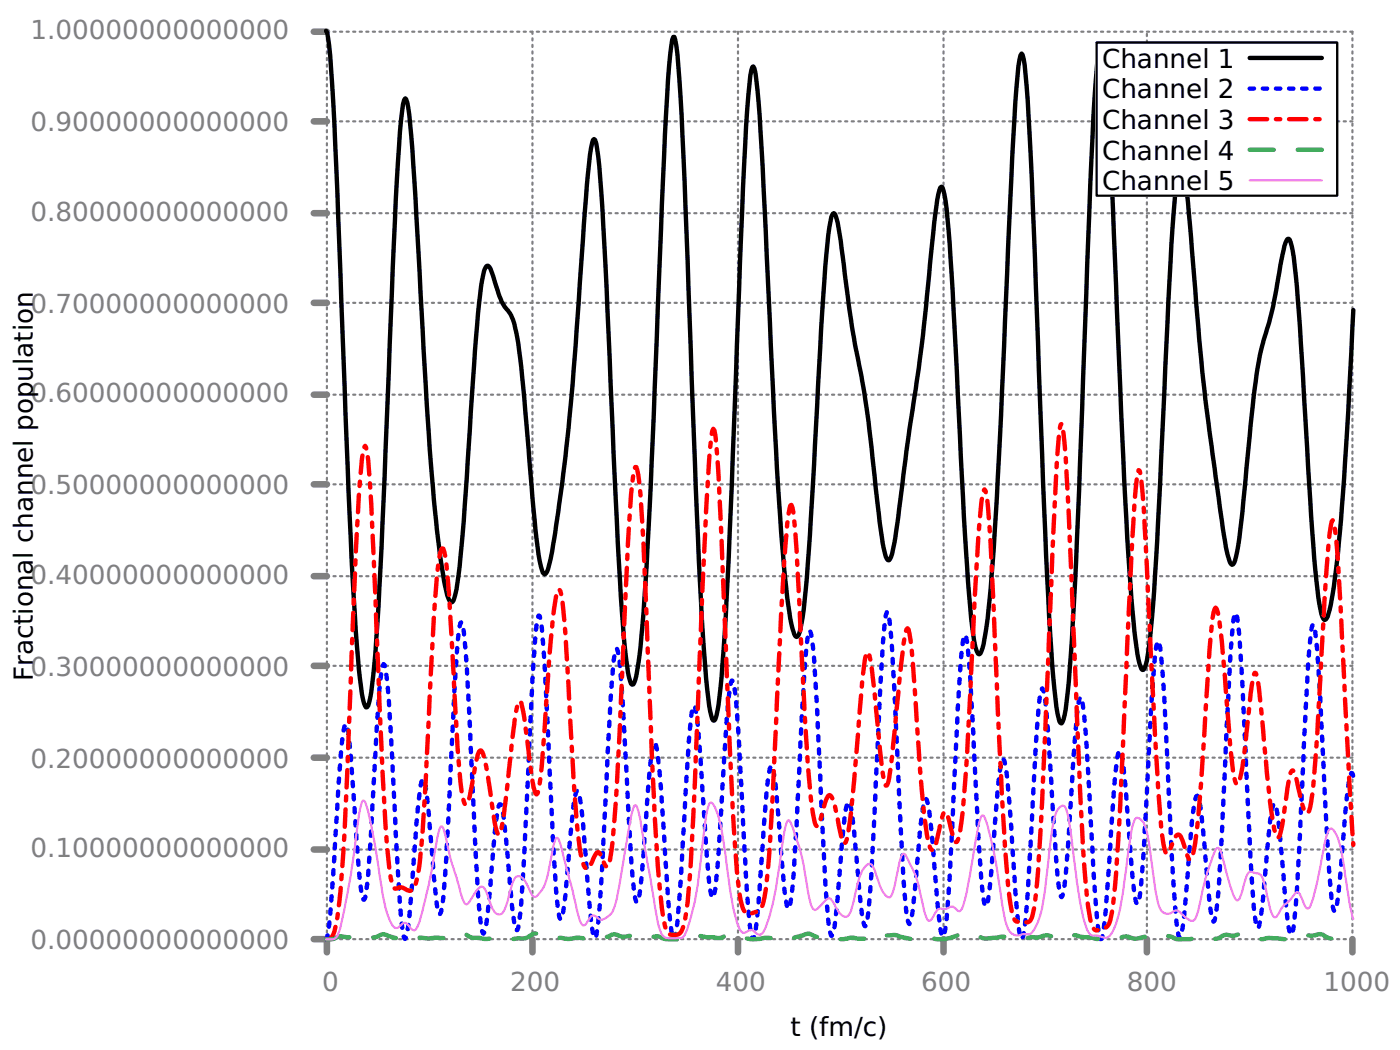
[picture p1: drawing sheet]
<svg xmlns="http://www.w3.org/2000/svg" width="226mm" height="169mm" viewBox="0 0 226 169" stroke-linecap="round" stroke-linejoin="round" font-family="sans-serif">
<g fill="none" stroke="#808080" stroke-width=".35" stroke-dasharray=".4 .7">
<path d="M52.7 19.6h124.1M52.7 5.1h165.4M185 6.9v-1.8M215.6 19.6h2.5M52.7 34.4h165.4M52.7 48.8h165.4M52.7 78.1h165.4M52.7 63.7h165.4M52.7 92.9h165.4M52.7 107.4h165.4M52.7 137h165.4M52.7 122.2h165.4"/>
<path d="M52.7 151.5h165.4M52.7 151.5v-146.4M85.9 151.5v-146.4M119 151.5v-146.4M152.2 151.5v-146.4M185 151.5v-119.9M218.1 151.5v-146.4"/>
</g>
<g fill="none" stroke="#808080" stroke-width="1.1">
<path d="M50.6 19.6h2.1M50.6 5.1h2.1M50.6 34.4h2.1M50.6 48.8h2.1M50.6 78.1h2.1M50.6 63.7h2.1M50.6 92.9h2.1M50.6 107.4h2.1M50.6 137h2.1M50.6 122.2h2.1M50.6 151.5h2.1v2.1M85.9 151.5v2.1"/>
<path d="M119 151.5v2.1M152.2 151.5v2.1M185 151.5v2.1M218.1 151.5v2.1"/>
</g>
<path d="M176.8 6.9h38.8v24.7h-38.8z" fill="none" stroke="#000" stroke-width=".35"/>
<path d="M52.6 5a11.8 11.8 0 0 1 .6 4 1463.7 1463.7 0 0 1 2.2 48.8l1.3 32.5a221.5 221.5 0 0 0 1.8 22.5l.4 1.1 .1 .2 .2-.1a8 8 0 0 0 .8-3.6 422.2 422.2 0 0 0 1.9-29.6l1.3-33.5a459.2 459.2 0 0 1 1.7-29.4l.3-1.7 .1-.3 .2 .1a15.4 15.4 0 0 1 .7 4.1l.9 14.6a1537.2 1537.2 0 0 0 2.9 45.8l1 9a34.1 34.1 0 0 0 1.5 7.3l.3 .4 .3-.4a41.7 41.7 0 0 0 1.3-8.8l.4-4a1126.6 1126.6 0 0 1 2.6-36.6l.4-2.3a3.4 3.4 0 0 1 .8-2.3 1.06 1.06 0 0 1 .6 .9l.7 2.1a11.1 11.1 0 0 0 1.8 4.1 5.1 5.1 0 0 1 1.3 2.8 110.9 110.9 0 0 1 1.9 15.5l1 12.1a80.5 80.5 0 0 0 1.5 11.6l.1 .4 .4 .3 .5-.8a131.7 131.7 0 0 0 2.4-15.4 498 498 0 0 0 2.9-32.9l.3-4.9a147.1 147.1 0 0 1 1.5-15.5l.1-.5 .2-.2 .2 .2 .2 .6a165.2 165.2 0 0 1 1.3 16.4l.3 6.7a1959.9 1959.9 0 0 0 2.8 56.5l.7 5.7a3.5 3.5 0 0 0 .6 1.9h.2l.2-.3a42.6 42.6 0 0 0 1.3-9.2l.3-4.4a2449.3 2449.3 0 0 0 2.8-63.6 420.7 420.7 0 0 1 1.6-25.5l.1-.9 .2-.5h.2l.4 2.7a1018.4 1018.4 0 0 1 2 42.9l1.4 35.1a351.2 351.2 0 0 0 1.8 27.1 6.4 6.4 0 0 0 .6 2.4h.2l.2-.3a60.8 60.8 0 0 0 1.3-11.1 2404.2 2404.2 0 0 0 2.6-62.4l.4-8.4a241.6 241.6 0 0 1 1.5-22.7l.1-.5 .2-.1 .3 1.1a383.2 383.2 0 0 1 1.7 25.5 1415.1 1415.1 0 0 0 2.8 52.6 67.7 67.7 0 0 0 1.7 12l.3 .7 .2 .1h.1a12.4 12.4 0 0 0 1-4.5l1-11.9 2-35.9a128.7 128.7 0 0 1 1.5-15.4l.3-.6 .2 .1 .1 .2a70.3 70.3 0 0 1 1.7 10.7 195.2 195.2 0 0 0 2.8 17 415.7 415.7 0 0 1 2.7 21.8l.6 4.3a3.2 3.2 0 0 0 .7 1.8h.2l.1-.1a28.6 28.6 0 0 0 1.4-6.8l1.9-15.3a349.3 349.3 0 0 0 3.5-28.9 51.8 51.8 0 0 1 1.3-8.9l.2-.2 .2 .1 .3 1.1a224.5 224.5 0 0 1 1.7 22 1357 1357 0 0 0 2.6 46.3l.4 2.8a7.6 7.6 0 0 0 .8 3.1h.1l.2-.1a27.3 27.3 0 0 0 1.3-7.2l.4-3.5a1447.4 1447.4 0 0 0 2.8-54.6l.3-7.7a344.3 344.3 0 0 1 1.5-22.7l.4-1.1 .3 .8a356.9 356.9 0 0 1 1.6 27.7l.3 8.8a2198.2 2198.2 0 0 0 2.7 61.4l.7 6.7a7.5 7.5 0 0 0 .6 2.6l.2 .1 .1-.3a25.7 25.7 0 0 0 1.1-6.5 1533 1533 0 0 0 2.6-58l.7-18a351.7 351.7 0 0 1 1.5-25.5l.3-1.3 .2 .1 .1 .6a247.7 247.7 0 0 1 1.5 22.1l.3 7.8a1997.9 1997.9 0 0 0 2.9 58.8 74.2 74.2 0 0 0 1.3 10.6l.3 .8 .2 .1h.2l.3-.8a127 127 0 0 0 1.6-17l2-41.5a275.1 275.1 0 0 1 1.5-20.8l.3-1.4 .2-.2 .2 .1a24.2 24.2 0 0 1 1 6.3l.3 3.6a715.9 715.9 0 0 0 2.8 30.7l.7 5a285.6 285.6 0 0 0 2.6 17.7 1.85 1.85 0 0 0 .7 1.4 1.6 1.6 0 0 0 .6-1.4 155.5 155.5 0 0 0 1.9-15.9l1-9.8a54.9 54.9 0 0 1 2.6-12.6l.5-2.1 .9-4.5a32.3 32.3 0 0 1 1.3-6l.3-.3a3.5 3.5 0 0 1 .7 2 343.1 343.1 0 0 1 2 26l.9 16.7a144.9 144.9 0 0 0 1.6 15.2 2.62 2.62 0 0 0 .6 1.6 1.13 1.13 0 0 0 .7-1.1 110.3 110.3 0 0 0 2.1-17.2l1-15.4 .8-16.3" fill="none" stroke="#000" stroke-width=".71"/>
<path d="M52.6 151.5a11.8 11.8 0 0 0 .6-3.9l1.7-25.1a23.3 23.3 0 0 1 .8-5.7l.2 .1 .2 .6a313.6 313.6 0 0 1 1.5 18.6l.3 4.3 .5 4 .1 .6 .2 .1 .2-.3a185.9 185.9 0 0 0 1.3-17.2 304.3 304.3 0 0 1 1.3-19.3l.4-1.2 .1 .2 .2 .6a261.6 261.6 0 0 1 1.3 19.8 377 377 0 0 0 1.5 22.9l.2 .6 .1 .2a10.4 10.4 0 0 0 .7-3.5l.6-8.2a123.3 123.3 0 0 1 1.4-13.7l.2-.3h.1a35.6 35.6 0 0 1 1 7.5 178 178 0 0 0 1.3 13.7l.2 .5h.2a13.1 13.1 0 0 0 .6-4.3l.4-4.8 .6-13a490.3 490.3 0 0 1 1.3-23.1l.4-1.8 .1-.1 .2 .5a208.7 208.7 0 0 1 1.3 19.9l.4 7.5a338.3 338.3 0 0 0 1.3 21.2l.3 1.2a5.2 5.2 0 0 0 .7-2.8l1.3-14.6a13 13 0 0 1 .7-3.5h.2l.1 .4a124.2 124.2 0 0 1 1.3 12.3l.5 5 .5 2.6h.2l.2-.4a204.7 204.7 0 0 0 1.3-18.8l.3-7.4a383.8 383.8 0 0 1 1.3-22.7l.4-1.4h.1l.2 .7a551.7 551.7 0 0 1 1.7 28.9 214.4 214.4 0 0 0 1.3 18.9l.1 .4h.2l.2-.4 .3-2.1 .5-5.1a128.1 128.1 0 0 1 1.4-12.7l.1-.4h.2a11.3 11.3 0 0 1 .6 3.5l1.5 17.5 .5 2.7 .2 .1 .2-.4a194.8 194.8 0 0 0 1.3-18.2l.3-7a258.7 258.7 0 0 1 1.3-20.3l.2-.6 .2-.2a14.7 14.7 0 0 1 .6 4.4l1 17.5a194 194 0 0 0 1.3 18.4l.2 .6h.2a11.1 11.1 0 0 0 .6-3.8l1.4-17.4a17.7 17.7 0 0 1 .6-4.4l.2-.2 .3 1 .4 2.7 .8 11.3a173.7 173.7 0 0 0 1.3 16.2l.2 .5h.2a18.2 18.2 0 0 0 .6-4.5l1-15.9a157.3 157.3 0 0 1 1.3-16.9l.2-.3 .2 .1a133.7 133.7 0 0 1 1.3 14.8l1 13.6 .3 2.1 .2 .4 .1-.1a56 56 0 0 0 1-9.5l1.2-19 .5-5.2 .3-1.3 .2 .1 .1 .6a228.5 228.5 0 0 1 1.4 18.9 264.2 264.2 0 0 0 1.5 21.6l.1 .5 .2 .1a12.4 12.4 0 0 0 .7-4.1l.6-8.8a149 149 0 0 1 1.4-14.7l.1-.4h.2l.2 .3 .3 2 1.5 17.3a9.7 9.7 0 0 0 .6 3.5l.2-.2 .1-.6a233 233 0 0 0 1.4-19.4 447.1 447.1 0 0 1 1.5-23.8l.1-.7 .2-.2a15.8 15.8 0 0 1 .7 4.6l2 38.4a25.4 25.4 0 0 0 .8 6.2l.2-.1 .1-.5a201.5 201.5 0 0 0 1.5-15.6l.5-4.2 .2-.8 .2-.4h.1a8.2 8.2 0 0 1 .7 3.3l1.3 13.9a5 5 0 0 0 .6 2.9 11.3 11.3 0 0 0 .7-4.3l.4-4.7 .9-20.5a295.7 295.7 0 0 1 1.4-20.7l.1-.5 .2 .1 .3 1.9a807 807 0 0 1 1.7 31.4l.7 11.6a21.9 21.9 0 0 0 .6 5.2l.2 .1 .1-.3a128.7 128.7 0 0 0 1.4-12.4l.6-6 .2-.8 .2-.5 .1-.2 .4 .9 .1 .9 .7 6.5a143.5 143.5 0 0 0 1.3 13.5l.2 .4h.1a15.3 15.3 0 0 0 .7-4.6l.4-4.9 .6-13.2a568.2 568.2 0 0 1 1.3-23.6l.3-2.1 .2-.2 .2 .3a188 188 0 0 1 1.3 18.9 389.2 389.2 0 0 0 1.5 23.4l.3 1.2 .2-.1 .2-.6 .3-2.3 .7-7.8a90.8 90.8 0 0 1 1.3-12.8l.2-.2 .1 .2a101.6 101.6 0 0 1 1.3 13.5l1 13.1 .4 2 .2 .3 .1-.2a59.9 59.9 0 0 0 1-9.9l1.3-23.8a40.1 40.1 0 0 1 .7-6.2l.2-.4 .1 .2a63.7 63.7 0 0 1 1 9.6l.3 5.4a292.6 292.6 0 0 0 1.4 17.6l.1 .7 .2 .2a9.7 9.7 0 0 0 .7-3.7l1.6-24a19.1 19.1 0 0 1 .7-4.5h.1l.2 .5a194.5 194.5 0 0 1 1.3 18 301.9 301.9 0 0 0 1.4 19.2l.3 1.3 .2-.1 .1-.6a369.8 369.8 0 0 0 1.7-21.1l.3-4.2a16.9 16.9 0 0 1 .7-4.4l.2-.1 .1 .4a133.7 133.7 0 0 1 1.3 13.7l.8 9.1 .2 1 .3 .6a11.8 11.8 0 0 0 .7-4.2l.4-4.7 .6-12.3a314.6 314.6 0 0 1 1.3-20.1l.4-1.1 .3 1.1a685.2 685.2 0 0 1 1.8 32.3l.7 10.5a11.8 11.8 0 0 0 .6 3.9l.2-.2 .2-.6a258.2 258.2 0 0 0 1.5-16.2l.5-4.4 .3-1.3 .2-.2a6.7 6.7 0 0 1 .6 2.8l1.3 14.3 .4 2.4 .1 .6 .2 .2a9.7 9.7 0 0 0 .7-3.7 752.9 752.9 0 0 0 1.5-28.3l.6-12.4 .4-3.8 .3-1.6 .1 .1 .2 .7a302.8 302.8 0 0 1 1.4 21.3l.3 7.4a259.6 259.6 0 0 0 1.3 20.5l.2 .7 .1 .2a7.8 7.8 0 0 0 .7-3.2l1.3-14a6.7 6.7 0 0 1 .7-2.9l.2 .1 .1 .6 .5 3.5 1.2 13.1a14.9 14.9 0 0 0 .6 3.9l.2-.1 .2-.5a189.4 189.4 0 0 0 1.3-19.1l.3-7.3a410.8 410.8 0 0 1 1.3-22.1l.2-.8 .2-.2a15.8 15.8 0 0 1 .7 4.6l1 18.3a347.1 347.1 0 0 0 1.4 22.6l.4 .8a9.9 9.9 0 0 0 .6-3.7l.4-3.6a143.3 143.3 0 0 1 1.5-14.7l.1-.3h.2l.1 .5" fill="none" stroke="#00f" stroke-width=".71" stroke-dasharray=".7 1.4"/>
<path d="M52.6 151.5l.6-.1 .4-.4 .3-.7a61.8 61.8 0 0 0 1.3-10.8l.9-16.5 .8-21.9a520.9 520.9 0 0 1 1.5-27l.3-1.9 .2-.3 .1 .3a95.8 95.8 0 0 1 1 12.5l1.4 32.3a392.7 392.7 0 0 0 1.4 23.6 7.6 7.6 0 0 0 .7 2.6 .94 .94 0 0 0 1-.1l.7 .2a1.31 1.31 0 0 0 1.3 .2l.3-.4 .3-1a83.5 83.5 0 0 0 1.4-13.2l1-20.1a207.4 207.4 0 0 1 1.5-19.5l.3-.9 .2 .1 .1 .4a74 74 0 0 1 1 10.3l.7 12.4a164.3 164.3 0 0 0 1.3 16.9l.3 1.1 .2 .2 .2-.1a28.6 28.6 0 0 0 1.3-6l.5-2.1 .2-.4 .3-.2a11.4 11.4 0 0 1 1.1 4.6l1 6.8a4.8 4.8 0 0 0 .7 2.2l.2-.1 .2-.4 .4-2.6 1.8-15.7 .4-1.9 .3-.8h.2l.2 .3 .3 1.4 .7 4.9a55 55 0 0 0 1.3 8.3l.1 .1 .2-.2 .5-2.8 .8-10.8a192.1 192.1 0 0 1 1.7-18.1l.3-1.1 .2-.1 .1 .3a56 56 0 0 1 1 9.6l.7 12a222.7 222.7 0 0 0 1.7 20.9l.3 1.4a1.21 1.21 0 0 0 .6 .9l.4-.2 .8-1.7 .5-.7h.4l.6 1.4a.98 .98 0 0 0 .7 .9l.3-.8a161.9 161.9 0 0 0 1.5-18.5l1-22.5a294.3 294.3 0 0 1 1.3-21.3l.3-1.4h.2l.2 .4a85.3 85.3 0 0 1 1 12.1l1.3 33.1a325.3 325.3 0 0 0 1.8 26.8l.3 1.6a1.66 1.66 0 0 0 .9 1.4l.3 .1a1.33 1.33 0 0 0 1.7-1l.3-1.1a123.5 123.5 0 0 0 1.3-15.3l1.7-40.4a350.9 350.9 0 0 1 1.5-23.5l.1-.3 .2 .2 .2 .9 .5 6.3 1.6 39.7a362.3 362.3 0 0 0 1.7 27.2l.3 2a3.1 3.1 0 0 0 .8 1.8 2.87 2.87 0 0 0 2.2-.5l.5-.9 .1-.5a105.5 105.5 0 0 0 1.4-14.7l1.3-28.3a229.2 229.2 0 0 1 1.5-20.3l.1-.6 .2-.1 .4 1.4a869.7 869.7 0 0 1 1.8 32.4 154.5 154.5 0 0 0 1.5 16.9l.1 .7 .2 .4 .2 .1 .5-.9a16.8 16.8 0 0 1 1.3-4.1l.2-.1 .1 .1 .5 .9 1.3 6 .2 .5 .3 .3a4.5 4.5 0 0 0 .7-2.5l.8-7.5 1.5-17.7 .3-2.3 .4-.8 .2 .1 .1 .4a200.6 200.6 0 0 1 1.8 16.4l.5 3.6 .4 1h.1a28.5 28.5 0 0 0 1-6.4l1.7-16.2a6.7 6.7 0 0 1 .6-2.8 7.9 7.9 0 0 1 .7 3.4l1 13.9a157.5 157.5 0 0 0 1.7 16.9l.3 1.2 .3 .4a1.49 1.49 0 0 0 .7-1.2 20.9 20.9 0 0 1 1.3-4.9l.2-.1 .2 .2 .1 .4 1 3.7 .3 .6h.2a5.7 5.7 0 0 0 .7-2.5 310.2 310.2 0 0 0 1.6-24.8l.4-6.9a325.4 325.4 0 0 1 1.4-21.7l.4-1 .1 .3 .2 .7a577.8 577.8 0 0 1 1.7 30.7l.6 14.5a217.2 217.2 0 0 0 1.7 21.5 2.98 2.98 0 0 0 .8 2h1a1.06 1.06 0 0 0 1.5-.6l.3-1.3a284.7 284.7 0 0 0 1.7-24.8l2-46.2 .5-6.3 .1-.9 .2-.2 .5 3.4 .7 11.5 1.6 40.3a284.6 284.6 0 0 0 1.5 22.9l.3 1.9 .4 1.1a.77 .77 0 0 0 .5 .6 .77 .77 0 0 0 .8-.2 1.8 1.8 0 0 0 1.5-1.2 75.7 75.7 0 0 0 1.3-12.6l1.7-35.7a401.8 401.8 0 0 1 1.4-24l.2-.5 .2 .1 .2 .7 .5 5.6a2182.4 2182.4 0 0 0 2.8 51.1l.3 2.7 .3 1.4 .2 .2 .2 .1 .3-.5 1-2.3 .2-.2 .3-.1 .3 .3 1 2.9 .3 .8 .2 .1a2.5 2.5 0 0 0 .7-1.8 271.3 271.3 0 0 0 2-24.3l.6-9.7a18.5 18.5 0 0 1 .7-4.7l.1-.2 .2 .2a46.2 46.2 0 0 1 1.2 9l.3 4.2a170.7 170.7 0 0 0 1.3 14l.3 1 .2 .1 .2-.1a32.2 32.2 0 0 0 1.3-8.1l.9-7.6 .3-1.8 .1-.4h.2l.2 .4a166.6 166.6 0 0 1 1.5 14.1 87.2 87.2 0 0 0 1.5 11.3l.3 .8h.2l.1-.2a50.2 50.2 0 0 0 1.3-7.8l.5-2.4 .4-.5 .2 .2 .3 .9 1 4.3a2.23 2.23 0 0 0 .8 1.6 2.37 2.37 0 0 0 .6-1.9 301.2 301.2 0 0 0 1.7-23.5l.4-6.1a146.1 146.1 0 0 1 1.3-15.6l.1-.2 .2 .3a175.7 175.7 0 0 1 1.3 18.4l1.2 23 .6 10.7" fill="none" stroke="#f00" stroke-width=".71" stroke-dasharray="2.8 1.4 .7 1.4"/>
<path d="M52.6 151.5h.8l.5-.1a2.13 2.13 0 0 1 2-.3l2.3 .1 1.2-.1 .5 .1a2.56 2.56 0 0 0 1.6-.5h.5l1.8 .6a9.5 9.5 0 0 0 4-.1 6.3 6.3 0 0 0 2.7 0 8.8 8.8 0 0 0 3.4-.5 1.34 1.34 0 0 1 1.7 .3 2.17 2.17 0 0 0 1.5 .2l1 .2h2.5l.8-.1 1.2 .1h1.5a2.94 2.94 0 0 0 1.9-.8l.4-.1 1.3 .4 2.6 .3a5.2 5.2 0 0 0 2.9 0l1 .2a7.7 7.7 0 0 0 4.8-.7l1.5 .4 .5-.1a2.34 2.34 0 0 1 1.8 .3l2.3-.2a2.1 2.1 0 0 1 2 .3 5.6 5.6 0 0 0 3.5-.4l1.6 .1a4.2 4.2 0 0 1 2 0l1 .1a2.41 2.41 0 0 0 2.2-.4l.3-.1 1.1 .4 .9 .1a8.6 8.6 0 0 0 3.9 0l1.1 .1a4.3 4.3 0 0 1 2.6 .1l2.3-.6a1.37 1.37 0 0 1 1.7 .1l1 .2a2.98 2.98 0 0 1 1.8 .4l.6-.1a7.4 7.4 0 0 0 2.9-.2l1.3 .2a3.4 3.4 0 0 0 2.8-.7l.3-.1 1 .3 .7-.1a3.1 3.1 0 0 1 1.8 .3 5.4 5.4 0 0 0 3.5 .1l1 .1a7 7 0 0 0 4.6-.5l2 .1a1.89 1.89 0 0 1 1.8 .4l.9 .1 1.8-.3a3.1 3.1 0 0 1 2 .3l1.3 .1a2.56 2.56 0 0 0 1.7-.3 5.1 5.1 0 0 0 2.6-.4l1.7 .3a2.94 2.94 0 0 0 2.6-.2l.5-.1 1 .3h1.2a8 8 0 0 0 3.9 .2l1.4-.2a2.21 2.21 0 0 1 1.8 .3h.6l2.1-.5a2.07 2.07 0 0 1 1.8 .1h.6a2.39 2.39 0 0 1 1.9 .5h.6a8 8 0 0 0 2.8-.4l1 .3a4.7 4.7 0 0 0 2.7-.3 1.54 1.54 0 0 1 1.6-.2h.7a1.79 1.79 0 0 1 2 .1 4.9 4.9 0 0 0 3.5 .2l1.3 .1a8.4 8.4 0 0 0 4.6-.4h1l.7-.1a1.55 1.55 0 0 1 1.6 .3l.7 .3 2.3-.2a1.9 1.9 0 0 1 1.3 .1" fill="none" stroke="#41ab5d" stroke-width=".71" stroke-dasharray="3.9 3.9"/>
<path d="M218.2 148.2a85.5 85.5 0 0 1-1.6-9.5 11.8 11.8 0 0 0-1.5-4.8l-.3-.3a.69 .69 0 0 0-.7 .7l-.5 1.9-1.1 5.9a15.2 15.2 0 0 1-1.4 4.3l-.3 .1-.2-.1-.8-1.9a.69 .69 0 0 0-.6-.6l-1.4 1.5a4.2 4.2 0 0 0-1.6 2 .61 .61 0 0 1-.7 .5l-.3-.4-.4-1-1-4.2a1.33 1.33 0 0 0-1.1-1.5h-.4a.79 .79 0 0 0-.8-.2 .79 .79 0 0 0-.5 .7l-1.1 3.7-.4 .2-.2-.1a22.6 22.6 0 0 1-1.9-6l-.3-1.3a1.51 1.51 0 0 0-.7-1.1 5 5 0 0 0-1.2 2.5l-.8 2.6-.5 2a12 12 0 0 1-1.3 4.6 1.21 1.21 0 0 1-1.4-.4l-.3-.3a2.03 2.03 0 0 0-1.3-.9l-.3 .2a1.37 1.37 0 0 1-1.5 .3 1.37 1.37 0 0 1-.9-1.1 97.2 97.2 0 0 1-1.6-10.4l-.3-1.7a2.77 2.77 0 0 0-1.4-2.2h-.3a5 5 0 0 0-1 3.1l-.7 4.9a45.8 45.8 0 0 1-1.8 9.5 2.57 2.57 0 0 1-1.5 1.8l-1.3-.3a1.46 1.46 0 0 1-1.8-1.3 46.9 46.9 0 0 1-1.8-9.9 75.8 75.8 0 0 0-1.4-9 .77 .77 0 0 0-.7-.8 2.52 2.52 0 0 0-1.3 2.1l-.3 1.7-.6 5.3a47.5 47.5 0 0 1-1.6 9.2 4.6 4.6 0 0 1-1.4 2.4h-1a1.79 1.79 0 0 1-2.7-1.2 64.3 64.3 0 0 1-1.6-9.4l-.5-2.6-1.2-4.7a1.5 1.5 0 0 0-.7-1.2 4.1 4.1 0 0 0-.8 2.6l-1.3 7.7a16.3 16.3 0 0 1-1.3 5 .38 .38 0 0 1-.7-.1 1.01 1.01 0 0 0-1.6-.1h-.4a1.1 1.1 0 0 0-1.5 .6l-.3 .6a.7 .7 0 0 1-.8 .6l-.5-1.1-.5-2.1a19 19 0 0 0-2.8-7.5l-.4 .1-.3 .8-1 4.6a2.01 2.01 0 0 1-.8 1.5 3.3 3.3 0 0 1-1.7-2.4l-1-2.7a.64 .64 0 0 0-.6-.3 .64 .64 0 0 0-.6 .5 7.9 7.9 0 0 0-1.4 3.8 11.2 11.2 0 0 1-1.3 4.1 1.01 1.01 0 0 1-1.4-.4l-.3-.5a5.3 5.3 0 0 0-1.3-1.9 5.4 5.4 0 0 0-1.9 1.6l-.5 .3-.1-.1a2.08 2.08 0 0 1-.7-1.4l-.3-1.7a40.7 40.7 0 0 0-2.5-10.3 1.54 1.54 0 0 0-.7-1 3.9 3.9 0 0 0-.6 2l-1.3 8.9-1 4.3a7.6 7.6 0 0 1-1.4 3.1 .84 .84 0 0 1-1.1-.3 .87 .87 0 0 0-1.4 0l-.3 .1-.3-.1a7.3 7.3 0 0 1-1.4-3.5l-.6-3.7-.7-4.9a31.5 31.5 0 0 0-1.5-7.4l-.3-.8a.66 .66 0 0 0-.7-.5 4.8 4.8 0 0 0-.6 2.1l-.7 5.4a54.2 54.2 0 0 1-2.2 12.1l-.6 1.7a1.5 1.5 0 0 1-1.5 .5h-.6a1.54 1.54 0 0 1-1.9-1.3l-.6-3-2.7-15.5a2.22 2.22 0 0 0-.7-1.7 4.5 4.5 0 0 0-.8 2.7l-1.3 7.9a35.4 35.4 0 0 1-1.5 6.6l-.7 .7a1.25 1.25 0 0 1-1.8 .3 .7 .7 0 0 0-.8-.4 .7 .7 0 0 0-.5 .6l-.4 .6a.63 .63 0 0 1-.6 .4 4.9 4.9 0 0 1-1-2.6l-.6-2.9-1.9-7.1-.3-1-.3-.5-.2 .1-.2 .3-.5 2a19.9 19.9 0 0 1-1.5 5.8 3.2 3.2 0 0 1-1.3 1.4 2.4 2.4 0 0 1-1-1.6 2.7 2.7 0 0 0-1.5-1.8h-.3a2.71 2.71 0 0 0-1 1.9 13.1 13.1 0 0 1-1.3 4 .86 .86 0 0 1-1.5-.4l-.4-.7a9.2 9.2 0 0 0-1.3-3 .95 .95 0 0 0-1.1 .6l-1 1.6a.54 .54 0 0 1-.9 .4 24 24 0 0 1-1.4-4.7l-.9-2.7-.8-3.7-.5-1.3h-.2l-.1 .2-.5 1.9a97.8 97.8 0 0 1-3 13.7l-.4 .7-.3 .2-.5-.2-.5-.6a.63 .63 0 0 0-.5-.4 .63 .63 0 0 0-.6 .4 .79 .79 0 0 1-.8 .5 .79 .79 0 0 1-.7-.6 16.5 16.5 0 0 1-1.7-6l-1.6-9.9-.9-3.5-.1-.4-.4-.2a8 8 0 0 0-.8 3.6 143.2 143.2 0 0 1-3 17.4 1.92 1.92 0 0 1-.8 1.3l-1.3 .1" fill="none" stroke="#ee82ee" stroke-width=".35"/>
<path d="M176.7 7.1h39.1v24.6h-39.1z" fill="#fff"/>
<path d="M176.8 6.9h38.8v24.7h-38.8z" fill="none" stroke="#000" stroke-width=".35"/>
<path d="M201.5 9.3h11.7" fill="none" stroke="#000" stroke-width=".71"/>
<path d="M201.5 14.3h11.7" fill="none" stroke="#00f" stroke-width=".71" stroke-dasharray=".7 1.4"/>
<path d="M201.5 19.2h11.7" fill="none" stroke="#f00" stroke-width=".71" stroke-dasharray="2.8 1.4 .7 1.4"/>
<path d="M201.5 24.2h11.7" fill="none" stroke="#41ab5d" stroke-width=".71" stroke-dasharray="3.9 3.9"/>
<path d="M201.5 29.1h11.7" fill="none" stroke="#ee82ee" stroke-width=".35"/>
<g font-size="4.2" fill="#808080">
<text x="4.9" y="6.3">1.00000000000000</text>
<text x="4.9" y="21.2">0.90000000000000</text>
<text x="4.9" y="35.6">0.80000000000000</text>
<text x="4.9" y="50.4">0.70000000000000</text>
<text x="4.9" y="64.9">0.60000000000000</text>
<text x="4.9" y="79.7">0.50000000000000</text>
<text x="4.9" y="94.2">0.40000000000000</text>
<text x="4.9" y="109">0.30000000000000</text>
<text x="4.9" y="123.8">0.20000000000000</text>
<text x="4.9" y="138.2">0.10000000000000</text>
<text x="4.9" y="153">0.00000000000000</text>
<text x="51.9" y="159.7">0</text>
<text x="82.3" y="159.7">200</text>
<text x="115.4" y="159.7">400</text>
<text x="148.6" y="159.7">600</text>
<text x="181.7" y="159.7">800</text>
<text x="213.5" y="159.7">1000</text>
</g>
<g font-size="4.2">
<text x="177.7" y="10.9">Channel 1</text>
<text x="177.7" y="15.9">Channel 2</text>
<text x="177.7" y="20.8">Channel 3</text>
<text x="177.7" y="25.7">Channel 4</text>
<text x="177.7" y="30.7">Channel 5</text>
<text x="5.3" y="109.8" transform="rotate(-90 5.3 109.8)">Fractional channel population</text>
<text x="127.5" y="167.2">t (fm/c)</text>
</g>
</svg>
